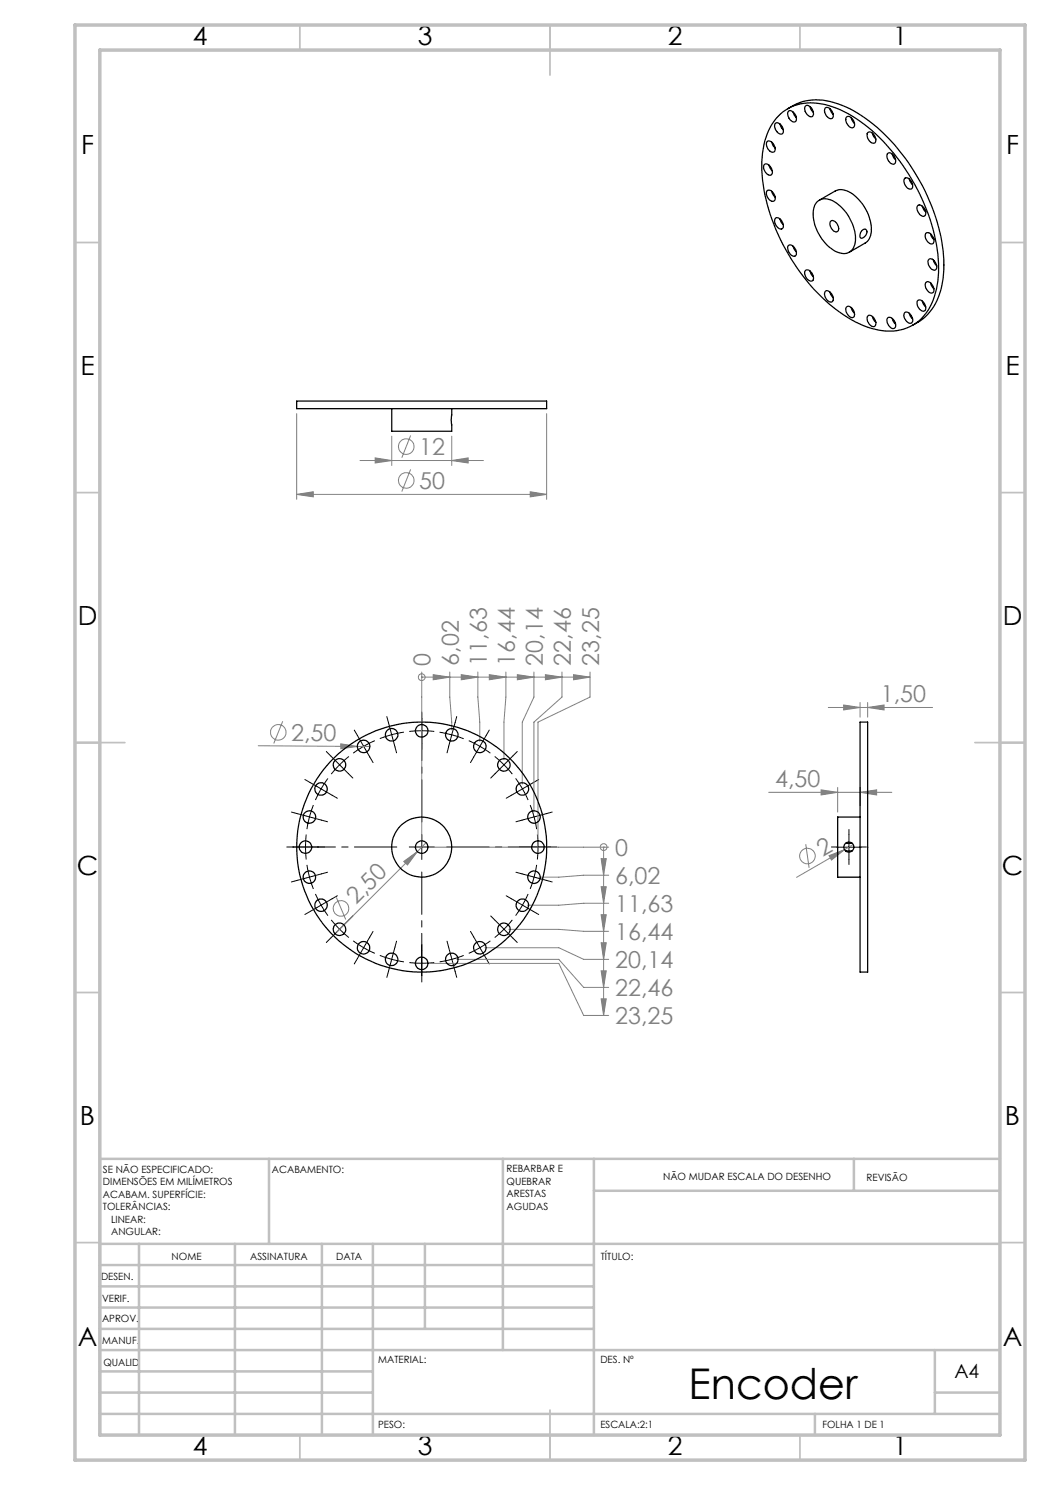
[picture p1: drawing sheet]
<svg xmlns="http://www.w3.org/2000/svg" width="210mm" height="297mm" viewBox="0 0 210 297" stroke-linecap="round" stroke-linejoin="round" font-family="sans-serif">
<g fill="none" stroke="#808080" stroke-width=".2">
<path d="M59.3 98.9l3.4-.5v1zM59.3 82.7v17.2M59.3 98.9h50M72 92.1h24.7M75 91.6l3.4 .5-3.4 .5zM78.4 87.2v5.9M82.1 87.1l-1.7 4.4M82.1 93.9l-1.7 4.4M90.3 92.1l3.3-.5v1zM90.3 87.2v5.9M106 98.4l3.3 .5-3.3 .5zM109.3 82.7v17.2"/>
<path d="M84.3 135.4h.1M84.3 134.4v34M84.3 135.4h33.7M86.6 134.9l3.4 .5-3.4 .6zM90 134.4v5l.3 6.6M92.3 134.9l3.3 .5-3.3 .6zM95.6 134.4v5l.4 5v3.9M97.9 134.9l3.3 .5-3.3 .6zM101.2 134.4v5l-.4 5v7.6M103.5 134.9l3.3 .5-3.3 .6zM106.8 134.4v5l-2.3 5v12.4M109.1 134.9l3.3 .5-3.3 .6z"/>
<path d="M112.4 134.4v5l-5.6 5v18M114.7 134.9l3.3 .5-3.3 .6zM118 134.4v5l-10.4 5v24M51.6 149.2l19.9 .1M56.6 144.2l-1.8 4.5M68.2 148.8l3.3 .5-3.3 .5zM71.5 149.3h2.5M153.7 158.5h24.7M164.2 158l3.3 .5-3.3 .5zM165.7 141.5h20.8M167.5 157.5v4.9M168.7 141l3.3 .5-3.3 .5z"/>
<path d="M172 158.5l3.3-.5v1zM172 140.5v2.9M172 157.5v3.6M173.5 141.5l3.3-.5v1zM173.5 140.5v2.9M67.3 179.5l1.8 4.4M80.8 172.3l2.7-2-2 2.7zM83.5 170.3l-16.2 16.1M85.2 168.5l-1.7 1.8M85.3 169.4h36.4M120.2 171.7h1l-.5 3.3zM120.2 177.3h1l-.5 3.4z"/>
<path d="M120.7 169.4v33.7M120.7 169.4h.1M121.7 175h-5l-4.9 .4h-4M161.1 168.8l.7 4.8M165.8 171.1l3.1-1.2-2.6 2.1zM168.9 169.9l-9.6 5.6M170.6 168.9l-1.7 1M85.3 192.7h26.5l4.9 10.4h5M91.4 191.9h20.4l4.9 5.6h5M97 189.5h14.8l4.9 2.4h5M101.8 185.9h10l4.9 .4h5M120.2 182.9h1l-.5 3.4z"/>
<path d="M120.2 188.6h1l-.5 3.3zM120.2 194.2h1l-.5 3.3zM120.2 199.8h1l-.5 3.3zM121.7 180.7h-5l-4.9 .3h-6.3"/>
<circle cx="81.2" cy="89.3" r="1.55"/>
<circle cx="81.2" cy="96.1" r="1.55"/>
<circle cx="84.3" cy="135.4" r=".68"/>
<circle cx="55.7" cy="146.5" r="1.55"/>
<circle cx="120.7" cy="169.4" r=".67"/>
<circle cx="161.5" cy="171.2" r="1.56"/>
<circle cx="68.2" cy="181.7" r="1.57"/>
</g>
<g fill="none" stroke="#000" stroke-width=".2" stroke-dasharray="15.2 1.3 1.3 1.3" stroke-linecap="butt">
<path d="M64.2 157.8l-1.1 2.2M64.2 157.8l1.4-2.1M67.9 153l-1.7 1.8M67.9 153l1.9-1.7M72.7 149.3l-2.1 1.3M72.7 149.3l2.3-1.2M78.3 146.9l-2.3 .8M78.3 146.9l2.5-.5M84.4 146.2l-2.5 .1M84.4 146.2l2.5 .1M96 149.3l-2.2-1.2M96 149.3l2.1 1.3"/>
<path d="M100.8 153l-1.9-1.7M100.8 153l1.7 1.8M104.5 157.8l-1.4-2.1M104.5 157.8l1.1 2.2M61.1 169.4l.1 2.5M61.1 169.4l.1-2.5M61.9 175.4l.8 2.4M61.9 175.4l-.5-2.4M61.9 163.4l-.5 2.4M61.9 163.4l.8-2.4M106.8 163.4l-.8-2.4M106.8 163.4l.5 2.4"/>
<path d="M106.8 175.4l.5-2.4M106.8 175.4l-.8 2.4M107.6 169.4l-.1-2.5M107.6 169.4l-.1 2.5M64.2 181l1.4 2.1M64.2 181l-1.1-2.2M67.9 185.8l1.9 1.7M67.9 185.8l-1.7-1.8M72.7 189.5l2.3 1.2M72.7 189.5l-2.1-1.3M78.3 191.9l2.5 .5M78.3 191.9l-2.3-.8"/>
<path d="M84.4 192.7l2.5-.2M84.4 192.7l-2.5-.2M90.4 191.9l2.3-.8M90.4 191.9l-2.5 .5M96 189.5l2.1-1.3M96 189.5l-2.2 1.2M100.8 185.8l1.7-1.8M100.8 185.8l-1.9 1.7M104.5 181l1.1-2.2M104.5 181l-1.4 2.1"/>
</g>
<path d="M87.9 146.4l2.4 .6M90.3 147l2.4 .7M90.3 147l-.6 2.4M91 144.5l-.7 2.5M167.3 169.4h5M169.8 166.9v5" fill="none" stroke="#000" stroke-width=".2"/>
<g fill="none" stroke="#000" stroke-width=".2" stroke-dasharray="15.2 1.3 1.3 1.3">
<path d="M62.1 156.5l-1.1-.6M64.2 157.8l-2.1-1.3M64.2 157.8l2.2 1.2M66.1 151.2l-.8-.9M66.4 159l1.1 .7M67.9 153l-1.8-1.8M67.9 153l1.8 1.7M69.7 154.7l.9 .9M71.5 147.1l-.6-1.1M72.7 149.3l-1.2-2.2M72.7 149.3l1.3 2.1M74 151.4l.6 1.1"/>
<path d="M77.7 144.5l-.3-1.2M78.3 146.9l-.6-2.4M78.3 146.9l.7 2.5M79 149.4l.3 1.2M84.4 146.2v-2.5M84.4 146.2v2.5M84.4 143.7v-1.3M84.4 148.7v1.2M89.7 149.4l-.3 1.2M91 144.5l.3-1.2M94.7 151.4l-.6 1.1M96 149.3l1.2-2.2"/>
<path d="M96 149.3l-1.3 2.1M97.2 147.1l.7-1.1M99 154.7l-.9 .9M100.8 153l1.8-1.8M100.8 153l-1.8 1.7M102.3 159l-1.1 .7M102.6 151.2l.8-.9M104.5 157.8l2.2-1.3M104.5 157.8l-2.2 1.2M106.7 156.5l1-.6M58.6 169.4h-1.2M59.5 176.1l-1.2 .3"/>
<path d="M59.5 162.7l-1.2-.3M61.1 169.4h-2.5M61.1 169.4h2.5M61.9 175.4l-2.4 .7M61.9 175.4l2.4-.6M61.9 163.4l-2.4-.7M61.9 163.4l2.4 .6M63.6 169.4h1.3M64.3 174.8l1.2-.4M64.3 164l1.2 .4M66.4 179.8l1.1-.6M84.4 169.4v-2.5"/>
<path d="M84.4 169.4h-2.5M84.4 169.4v2.5M84.4 169.4h2.5M102.3 179.8l-1.1-.6M104.4 164l-1.2 .4M104.4 174.8l-1.2-.4M105.1 169.4h-1.2M106.8 163.4l2.4-.7M106.8 163.4l-2.4 .6M106.8 175.4l2.4 .7M106.8 175.4l-2.4-.6M107.6 169.4h2.5"/>
<path d="M107.6 169.4h-2.5M109.2 162.7l1.2-.3M109.2 176.1l1.2 .3M110.1 169.4h1.3M167.3 169.4h-1M169.8 166.9v-1M169.8 171.9v1M172.3 169.4h1M62.1 182.3l-1.1 .6M64.2 181l-2.1 1.3M64.2 181l2.2-1.2M66.1 187.6l-.8 .9"/>
<path d="M67.9 185.8l-1.8 1.8M67.9 185.8l1.8-1.7M69.7 184.1l.9-.9M71.5 191.7l-.6 1.1M72.7 189.5l-1.2 2.2M72.7 189.5l1.3-2.1M74 187.4l.6-1.1M77.7 194.3l-.3 1.2M78.3 191.9l-.6 2.4M78.3 191.9l.7-2.5M79 189.4l.3-1.2M84.4 192.7v2.5"/>
<path d="M84.4 192.7v-2.5M84.4 195.2v1.2M84.4 190.2v-1.3M89.7 189.4l-.3-1.2M90.4 191.9l.6 2.4M90.4 191.9l-.7-2.5M91 194.3l.3 1.2M94.7 187.4l-.6-1.1M96 189.5l1.2 2.2M96 189.5l-1.3-2.1M97.2 191.7l.7 1.1M99 184.1l-.9-.9"/>
<path d="M100.8 185.8l1.8 1.8M100.8 185.8l-1.8-1.7M102.6 187.6l.8 .9M104.5 181l2.2 1.3M104.5 181l-2.2-1.2M106.7 182.3l1 .6"/>
</g>
<path d="M79.4 169.4h-20.8M84.4 164.4v-20.7M84.4 174.4v20.8M89.4 169.4h20.7" fill="none" stroke="#000" stroke-width=".2" stroke-dasharray="15.2 1.3 1.3 1.3" stroke-dashoffset="6.8"/>
<g fill="none" stroke="#c0c0c0" stroke-width=".35">
<path d="M60 5v5M110 5v10M160 5v5M15 48.5h5M200 48.5h5M15 98.5h5M200 98.5h5M15 148.5h10M195 148.5h10M15 198.5h5M200 198.5h5M15 248.5h5"/>
<path d="M200 248.5h5M60 287v5M110 282v10M160 287v5"/>
</g>
<g fill="none" stroke="#c0c0c0" stroke-width=".5">
<path d="M53.8 231.8v17M100.6 231.8v38.2M118.8 231.8v55.2M118.8 238.2h81.2M170.8 231.8v6.4M200 231.8h-180v55.2M20 248.8h180M20 257.3h98.8M20 253h98.8M27.8 248.8v38.2M47 248.8v38.2M64.4 248.8v38.2"/>
<path d="M74.6 248.8v38.2M85 248.8v17M20 265.8h98.8M20 261.5h98.8M20 278.5h54.6M20 274.3h54.6M20 270h180M187 278.5h13M187 270v12.8M20 282.8h180M163 282.8v4.2"/>
</g>
<path d="M15 5h190v287h-190zM20 10h180v277h-180z" fill="none" stroke="#c0c0c0" stroke-width=".7"/>
<g fill="#808080">
<path d="M68.2 148.8l3.3 .5-3.3 .5z"/>
<path d="M165.8 171.1l3.1-1.2-2.6 2.1z"/>
<path d="M80.8 172.3l2.7-2-2 2.7z"/>
<path d="M120.2 171.7h1l-.5 3.3zM120.2 177.3h1l-.5 3.4zM120.2 182.9h1l-.5 3.4zM120.2 188.6h1l-.5 3.3zM120.2 194.2h1l-.5 3.3zM120.2 199.8h1l-.5 3.3z"/>
<path d="M86.6 134.9l3.4 .5-3.4 .6zM92.3 134.9l3.3 .5-3.3 .6zM97.9 134.9l3.3 .5-3.3 .6zM103.5 134.9l3.3 .5-3.3 .6zM109.1 134.9l3.3 .5-3.3 .6zM114.7 134.9l3.3 .5-3.3 .6z"/>
<path d="M173.5 141.5l3.3-.5v1zM168.7 141l3.3 .5-3.3 .5zM172 158.5l3.3-.5v1zM164.2 158l3.3 .5-3.3 .5zM106 98.4l3.3 .5-3.3 .5zM59.3 98.9l3.4-.5v1z"/>
<path d="M75 91.6l3.4 .5-3.4 .5zM90.3 92.1l3.3-.5v1z"/>
</g>
<g fill="none" stroke="#000" stroke-width=".25">
<path d="M152.9 32.9a1.27 1.27 0 0 1 1.5 1.2 .61 .61 0 0 1-.1 .9 .61 .61 0 0 1-.9-.2 1.5 1.5 0 0 1-.5-1.9zM153.4 28.4a1.03 1.03 0 0 1 1.5 .8 .75 .75 0 0 1-.5 1.2 1.7 1.7 0 0 1-1-2zM153.4 38.1a1.36 1.36 0 0 1 1.6 1.7 .63 .63 0 0 1-.5 .5 .63 .63 0 0 1-.7-.4 1.63 1.63 0 0 1-.4-1.8zM153.8 33l.2 .6 .4 .6M154.3 28.4l.4 .8 .3 .4M154.3 38.3l.7 1.1M155 24.7a1.32 1.32 0 0 1 1.7 1.6 .6 .6 0 0 1-.5 .6 .6 .6 0 0 1-.7-.4 1.73 1.73 0 0 1-.5-1.8zM156 24.8l.1 .5 .6 .7M156.1 22.8a10.1 10.1 0 0 1 10.4-1.4 29.8 29.8 0 0 1 13.5 10.9 37.8 37.8 0 0 1 7.7 21.3 14 14 0 0 1-3.7 10.4 10.1 10.1 0 0 1-10.5 1.4 31.3 31.3 0 0 1-14.6-12.7 36.6 36.6 0 0 1-6.5-20.4 13.3 13.3 0 0 1 3.7-9.5zM157.6 21.8a10.9 10.9 0 0 1 10.8-.7 32.6 32.6 0 0 1 14.5 13.3 36 36 0 0 1 5.9 19.5 13 13 0 0 1-4.3 9.9l-2 1.2M157.7 22.3a1.25 1.25 0 0 1 1.6 1.2 .66 .66 0 0 1-.3 .9 .66 .66 0 0 1-.9-.4 1.51 1.51 0 0 1-.4-1.7zM158.6 22.4l.7 1.1"/>
<path d="M161.1 21.2a1.3 1.3 0 0 1 1.6 1.3 .6 .6 0 0 1-.3 .8 .6 .6 0 0 1-.8-.2 1.43 1.43 0 0 1-.5-1.9zM162 21.3l.2 .6 .5 .6M165 21.6a1.07 1.07 0 0 1 1.5 .9 .72 .72 0 0 1 .2 .8 .72 .72 0 0 1-.6 .4 1.73 1.73 0 0 1-1.1-2.1zM166 21.8l.3 .6 .4 .5M166 21.7v.1M169.3 23.4a1.13 1.13 0 0 1 1.5 1 .7 .7 0 0 1 .1 .7 .7 .7 0 0 1-.6 .4 1.64 1.64 0 0 1-1-2.1zM170.3 23.5l.1 .5 .5 .7M173.6 26.5a1.27 1.27 0 0 1 1.6 1.3 .62 .62 0 0 1-.3 .8 .62 .62 0 0 1-.8-.2 1.5 1.5 0 0 1-.5-1.9zM174.5 26.6l.2 .6 .5 .6M177.5 30.8a1.02 1.02 0 0 1 1.5 .8 .78 .78 0 0 1-.5 1.2 1.74 1.74 0 0 1-1-2zM178.5 30.8l.3 .8 .3 .4M181 35.6a1.5 1.5 0 0 1 1.4 2.1 1.42 1.42 0 0 1-1.6-1.7z"/>
<path d="M181.9 35.8l.1 .5 .5 .7M155 43.7a1.02 1.02 0 0 1 1.5 .9 .72 .72 0 0 1 .2 .7 .72 .72 0 0 1-.6 .5 1.67 1.67 0 0 1-1.1-2.1zM156 43.8l.3 .7 .4 .4M157.7 49.1a1.42 1.42 0 0 1 1.6 1.7 .57 .57 0 0 1-.5 .5 .57 .57 0 0 1-.6-.3 1.56 1.56 0 0 1-.5-1.9zM158.6 49.2l.2 .6 .5 .6M161.1 54.1a1.38 1.38 0 0 1 1.6 1.6 .56 .56 0 0 1-.4 .5 .56 .56 0 0 1-.6-.2 1.58 1.58 0 0 1-.6-1.9zM162 54.2l.2 .7 .5 .4M163.3 40.5a2.9 2.9 0 0 1 4 .1 9.2 9.2 0 0 1 3.7 7.9 2.4 2.4 0 0 1-3.7 1.9 8.9 8.9 0 0 1-4.6-8.7l.2-.7zM163.9 40l3.1-1.8a4 4 0 0 1 4.6 1.6 8.6 8.6 0 0 1 2.5 7.3l-.4 .9-.5 .5-3.3 1.9M165.1 58.2a1.46 1.46 0 0 1 1.4 2.1 1.39 1.39 0 0 1-1.6-1.7zM166 58.4l.1 .5 .6 .6M166.1 44.3a1 1 0 0 1 1.5 .8 .79 .79 0 0 1-.5 1.3 1.74 1.74 0 0 1-1-2.1z"/>
<path d="M172.4 46.1a.58 .58 0 0 1 .9-.1 .58 .58 0 0 1-.1 .9 .83 .83 0 0 1-1.2 .6 1.52 1.52 0 0 1 .4-1.4zM183.6 41.1a1.29 1.29 0 0 1 1.5 1.2 .66 .66 0 0 1-.3 .9 .66 .66 0 0 1-.9-.3 1.57 1.57 0 0 1-.3-1.8zM184.5 41.2l.2 .7 .4 .5M185.1 46.7a.86 .86 0 0 1 1.4 .6 1 1 0 0 1-.1 1.5 1.63 1.63 0 0 1-1.3-2.1zM185.2 56.5a1.1 1.1 0 0 1 1.5 .9 .7 .7 0 0 1 .1 .8 .7 .7 0 0 1-.7 .4 1.58 1.58 0 0 1-.9-2.1zM185.8 51.8a1.45 1.45 0 0 1 1.5 1.9 .77 .77 0 0 1-.8 .3 .77 .77 0 0 1-.6-.7 1.15 1.15 0 0 1-.1-1.5zM186.1 46.8l.2 .5 .5 .6M186.1 56.6l.3 .7 .4 .4M186.7 52l.1 .5 .5 .7M169.4 61.3a1.38 1.38 0 0 1 1.5 1.8 .56 .56 0 0 1-.5 .5 .56 .56 0 0 1-.6-.4 1.44 1.44 0 0 1-.4-1.9zM170.3 61.5l.1 .6 .5 .5M173.6 63.2a1.14 1.14 0 0 1 1.5 1 .69 .69 0 0 1-.1 1 .69 .69 0 0 1-1-.3 1.45 1.45 0 0 1-.4-1.7z"/>
<path d="M174.5 63.3l.3 .8 .4 .3M177.5 63.6a1.32 1.32 0 0 1 1.6 1.6 .6 .6 0 0 1-.5 .5 .6 .6 0 0 1-.6-.3 1.5 1.5 0 0 1-.5-1.8zM178.5 63.7l.2 .7 .4 .4M181 62.5a1.48 1.48 0 0 1 1.4 2.1 1.38 1.38 0 0 1-1.6-1.7zM181.9 62.6l.1 .6 .5 .6M183.5 60.2a.87 .87 0 0 1 1.4 .5 1.01 1.01 0 0 1-.1 1.5 1.62 1.62 0 0 1-1.3-2zM184.5 60.2l.2 .6 .4 .6M59.3 80.2h50v1.5h-50zM78.4 81.7v4.6h11.9l-.1-2.1 .1-2.5M172 144.4h1.5v50h-1.5zM169.1 170.2h1.3M169.1 168.7h1.3"/>
<path d="M172 163.4h-4.5v12h4.5"/>
<circle cx="64.2" cy="157.8" r="1.25"/>
<circle cx="67.9" cy="153" r="1.25"/>
<circle cx="72.7" cy="149.3" r="1.25"/>
<circle cx="78.3" cy="146.9" r="1.24"/>
<circle cx="84.3" cy="146.2" r="1.24"/>
<circle cx="90.4" cy="147" r="1.26"/>
<circle cx="96" cy="149.3" r="1.25"/>
<circle cx="100.8" cy="153" r="1.25"/>
<circle cx="104.5" cy="157.8" r="1.26"/>
<circle cx="61.1" cy="169.4" r="1.25"/>
<circle cx="61.9" cy="175.4" r="1.25"/>
<circle cx="61.9" cy="163.4" r="1.25"/>
<circle cx="84.3" cy="169.4" r="25"/>
<circle cx="84.3" cy="169.4" r="1.25"/>
<circle cx="84.3" cy="169.4" r="6"/>
<circle cx="106.8" cy="175.4" r="1.24"/>
<circle cx="106.8" cy="163.4" r="1.24"/>
<circle cx="107.6" cy="169.4" r="1.25"/>
<circle cx="169.8" cy="169.4" r="1.01"/>
<circle cx="64.2" cy="181" r="1.25"/>
<circle cx="67.9" cy="185.9" r="1.26"/>
<circle cx="72.7" cy="189.5" r="1.25"/>
<circle cx="78.3" cy="191.9" r="1.25"/>
<circle cx="84.3" cy="192.7" r="1.24"/>
<circle cx="90.4" cy="191.9" r="1.26"/>
<circle cx="96" cy="189.6" r="1.26"/>
<circle cx="100.8" cy="185.8" r="1.25"/>
<circle cx="104.5" cy="181" r="1.25"/>
</g>
<text font-size="8.5" x="137.7" y="279.7">Encoder</text>
<g font-size="5.3">
<text x="38.5" y="9">4</text>
<text x="83.5" y="9">3</text>
<text x="133.6" y="9">2</text>
<text x="178.6" y="9">1</text>
<text x="16.2" y="30.7">F</text>
<text x="201.2" y="30.7">F</text>
<text x="16.1" y="75">E</text>
<text x="201.1" y="75">E</text>
<text x="15.5" y="125">D</text>
<text x="200.5" y="125">D</text>
<text x="15.4" y="175">C</text>
<text x="200.4" y="175">C</text>
<text x="16" y="225">B</text>
<text x="201" y="225">B</text>
<text x="15.5" y="269.2">A</text>
<text x="200.5" y="269.2">A</text>
<text x="38.5" y="291">4</text>
<text x="83.5" y="291">3</text>
<text x="133.6" y="291">2</text>
<text x="178.6" y="291">1</text>
</g>
<g font-size="4.7" fill="#808080">
<text x="83.8" y="91">12</text>
<text x="83.8" y="97.8">50</text>
<text x="86.1" y="133.1" transform="rotate(-90 86.1 133.1)">0</text>
<text x="91.7" y="133.1" transform="rotate(-90 91.7 133.1)">6,02</text>
<text x="97.3" y="133.1" transform="rotate(-90 97.3 133.1)">11,63</text>
<text x="103" y="133.1" transform="rotate(-90 103 133.1)">16,44</text>
<text x="108.6" y="133.1" transform="rotate(-90 108.6 133.1)">20,14</text>
<text x="114.2" y="133.1" transform="rotate(-90 114.2 133.1)">22,46</text>
<text x="119.8" y="133.1" transform="rotate(-90 119.8 133.1)">23,25</text>
<text x="176.2" y="140.5">1,50</text>
<text x="58.2" y="148.2">2,50</text>
<text x="155" y="157.5">4,50</text>
<text x="123.1" y="171.2">0</text>
<text x="164.6" y="171.4" transform="rotate(-30 164.6 171.4)">2</text>
<text x="123.1" y="176.8">6,02</text>
<text x="71.2" y="181.1" transform="rotate(-45 71.2 181.1)">2,50</text>
<text x="123.1" y="182.4">11,63</text>
<text x="123.1" y="188">16,44</text>
<text x="123.1" y="193.6">20,14</text>
<text x="123.1" y="199.2">22,46</text>
<text x="123.1" y="204.9">23,25</text>
</g>
<text font-size="3.9" x="190.9" y="275.5">A4</text>
<g font-size="2">
<text x="20.6" y="234.6">SE NÃO ESPECIFICADO:</text>
<text x="20.6" y="237.1">DIMENSÕES EM MILÍMETROS</text>
<text x="20.6" y="239.6">ACABAM. SUPERFÍCIE:</text>
<text x="54.4" y="234.6">ACABAMENTO:</text>
<text x="101.3" y="234.5">REBARBAR E</text>
<text x="101.3" y="237">QUEBRAR</text>
<text x="101.3" y="239.5">ARESTAS</text>
<text x="132.6" y="236">NÃO MUDAR ESCALA DO DESENHO</text>
<text x="173.3" y="236.2">REVISÃO</text>
<text x="20.6" y="242.1">TOLERÂNCIAS:</text>
<text x="22.2" y="244.6">LINEAR:</text>
<text x="101.3" y="242">AGUDAS</text>
<text x="22.2" y="247.1">ANGULAR:</text>
<text x="34.3" y="252">NOME</text>
<text x="50" y="251.9">ASSINATURA</text>
<text x="67.2" y="251.9">DATA</text>
<text x="120.2" y="251.9">TÍTULO:</text>
<text x="20.2" y="256.1">DESEN.</text>
<text x="20.4" y="260.3">VERIF.</text>
<text x="20.4" y="264.4">APROV.</text>
<text x="20.5" y="268.8">MANUF.</text>
<text x="20.7" y="273.1">QUALID</text>
<text x="75.7" y="272.5">MATERIAL:</text>
<text x="120.1" y="272.5">DES. Nº</text>
<text x="75.6" y="285.5">PESO:</text>
<text x="120.1" y="285.6">ESCALA:2:1</text>
<text x="164.5" y="285.6">FOLHA 1 DE 1</text>
</g>
</svg>
